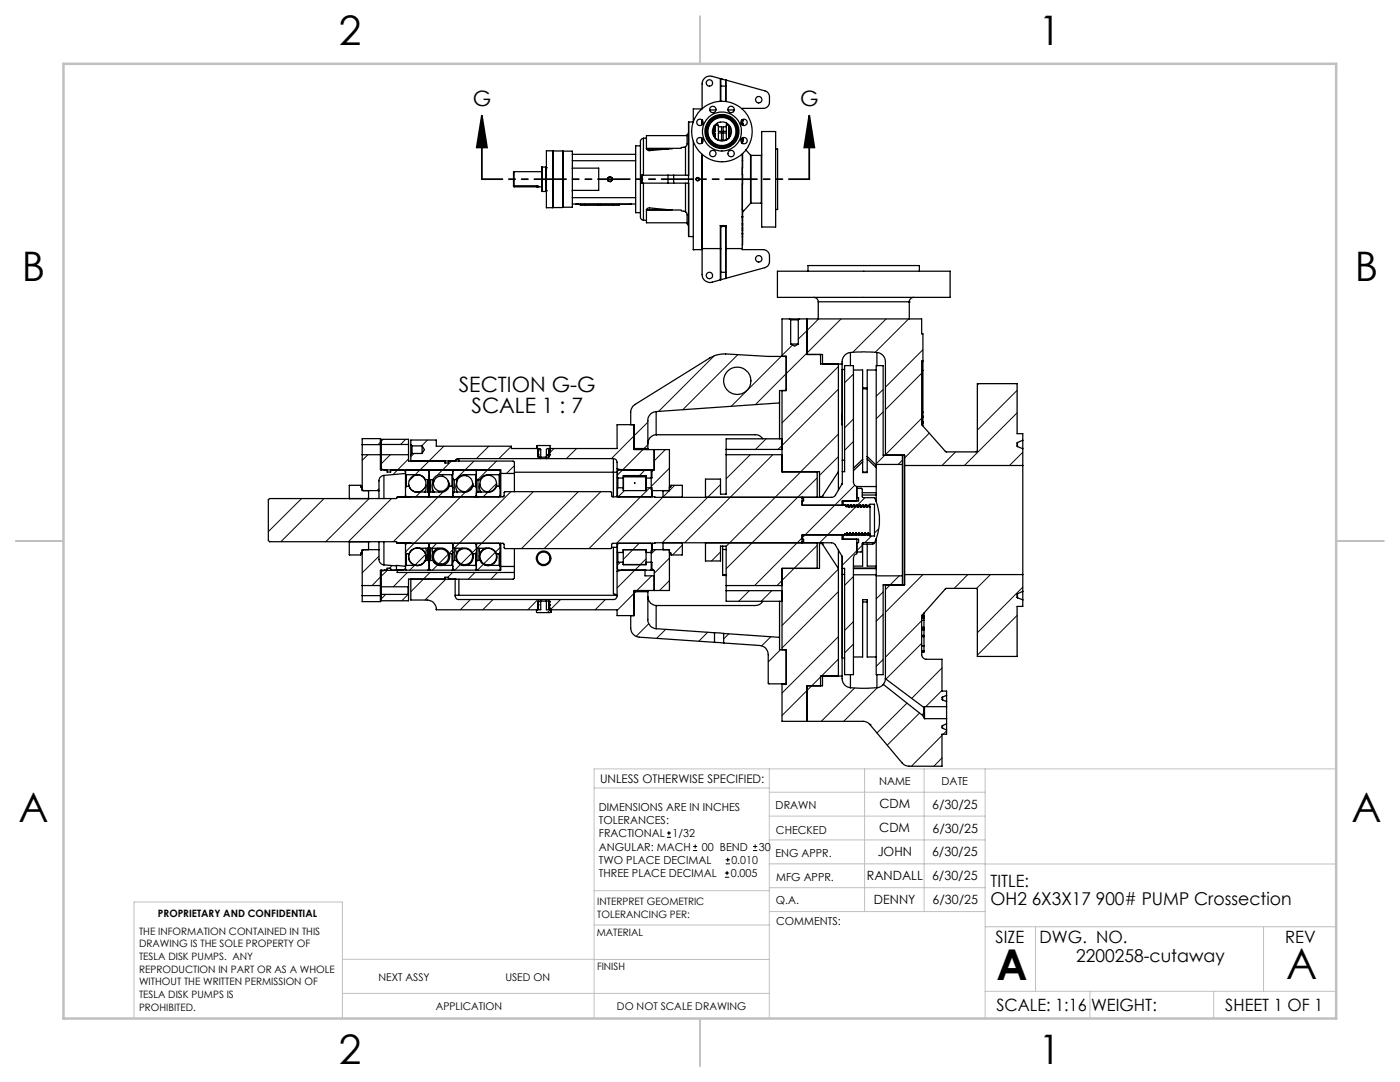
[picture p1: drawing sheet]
<svg xmlns="http://www.w3.org/2000/svg" width="279mm" height="216mm" viewBox="0 0 279 216" stroke-linecap="round" stroke-linejoin="round" font-family="sans-serif">
<g fill="none" stroke="#c0c0c0" stroke-width=".2">
<path d="M118.6 157.2h34.9M153.5 153.4v49.8M153.5 158.1h43.1M172.5 153.4v28.5M184.4 153.4v28.5M196.6 153.4v49.8M266.7 153.4h-148.1v49.8M118.6 177.7h35M153.5 172.4h113.2M153.5 167.6h43.1M153.5 162.8h43.1M153.5 177.1h43.1"/>
<path d="M68.3 198.2h85.2M68.3 191.4l85.2 .1M118.6 184.6h35M153.6 181.9h43M196.6 197.8h70.1M196.6 184.9h70.1M206.7 184.9v12.9M217.5 197.8v5.4M242.2 197.8v5.4M252.2 184.9v12.9M26.7 203.2v-23.2h41.6v23.2"/>
</g>
<path d="M139.7 3.2v9.5M3.1 107.9h9.6M266.7 107.9h9.5M139.7 203.2v9.6" fill="none" stroke="#c0c0c0" stroke-width=".25"/>
<path d="M12.7 12.7h254v190.5h-254z" fill="none" stroke="#c0c0c0" stroke-width=".5"/>
<path d="M96.2 23.1l1 6.3h-2.1zM96.2 23.1v12.7M161.5 23.1l1 6.3h-2zM161.5 23.1v12.7" fill="none" stroke="#000" stroke-width=".35"/>
<path d="M161.5 35.7h-65.3" fill="none" stroke="#000" stroke-width=".35" stroke-dasharray="6.3 1.3 1.3 1.3 1.3 1.3" stroke-dashoffset="2.3"/>
<path d="M161.5 23.1l1 6.3h-2zM96.2 23.1l1 6.3h-2.1z" fill="#000"/>
<g fill="none" stroke="#000" stroke-width=".25">
<path d="M143.9 15.8v1.4M143.9 15.8h-.1v4.4M143.9 17.2v3M143.9 17.2h.9M143.9 15.8h.2M144.1 15.8l.7 .2M144.1 15.8l-2-.6a1.56 1.56 0 0 0-2 1.6v4.9M144.8 16v1.2M144.8 16h.1M144.8 17.2v3M144.9 16l7.9 2.2a1.24 1.24 0 0 1 .8 1.1v1.2a1.28 1.28 0 0 1-1.3 1.1h-4.2v.2M144.9 16v4.2"/>
<path d="M102.5 37l.1 .3h4.6M102.5 37l.1 .1M102.6 34.3v2.8M102.6 34.3h-.1v2.7M102.6 34.3h5.5M102.6 37.1h4.6M107.2 37.1l.4 .1-.4 .1M107.2 37.1v.2M107.3 37.3h.8M108.2 33.3v4.9M108.2 33.3h.7M108.2 38.2h.7"/>
<path d="M108.9 33.3v4.9M108.9 33.4l.1 .1M108.9 38.1h.1M109 33.5v4.6M109 33.5h.1M109 38.1h.1M109 30.1h1.3v11.4h-1.3zM110.3 32.2v.1M110.3 39.3h.1M110.3 32.3v7M110.3 32.3h.1M110.4 30.1h1.9v11.3h-1.9z"/>
<path d="M112.3 31.6h.1M112.3 39.9h.1M114.2 30.8v-.6h-1.8v11.1h1.8v-.6M114.2 32.1v1.4M114.2 33.5v4.5M114.2 38v1.4M114.2 39.4v1.3M114.2 30.8v1.3M114.2 33.5h5.3v4.5h-5.3M114.2 39.4h12.7M114.2 32.1h12.7M114.2 30.8h12.7"/>
<path d="M121.3 35.8l.3 .4M121.3 35.8v.3l.3 .1M121.4 35.4l-.1 .4M121.4 35.4l-.2 .2 .1 .2M121.9 35.3l-.5 .1M121.9 35.3l.3 .4M121.9 35.3l-.3-.1-.2 .2M121.9 35.3l.2 .2 .1 .2M122 36.1l-.4 .1M122 36.1l-.2 .2-.2-.1M122.2 35.7l-.2 .4M122.2 35.7v.2l-.2 .2"/>
<path d="M127.8 29.1h-.9v13.3h.9M128.1 35v1.5M128.1 36.5h.1M128.1 35h.1M128.1 35h5.2M128.1 36.5h5.2M128.4 27.6a1.19 1.19 0 0 0-.6 1.5v13.2a1.46 1.46 0 0 0 .5 1.6h.1M128.4 27.6v7.4M128.4 36.5v7.4M129 27.6h-.6M129 29.6v.1M129 29.6h7"/>
<path d="M129 29.7h5.2M129 29.7l.5 .4 3.9-.4M133.3 35h1.1M133.3 36.5h1.1M133.3 35v1.5M134.4 36.5h3v10.7M134.4 35v1.5M136.8 29.3v5.7M136.8 36.5v5.8M136.8 29.3l-.8 .1M137.1 27.1h-8.1v2.5M137.4 26.4v.1a1.62 1.62 0 0 0-.3 1.5 1.18 1.18 0 0 1-.3 1.3"/>
<path d="M137.4 24.3v10.7h-3M137.4 24.3v22.9M137.4 24.3h1M138.4 28.2v21.6M139 35.7l.2-.2 .3 .2M140.1 21.7h-1.7v2.6M140.1 30.8v18.8zM140.1 27.6v.9zM140.1 24v.9zM141.6 21.9h1.3M142.5 25.2l.1 1.9M142.6 27.1l.2 .6 .4 .2"/>
<path d="M142.6 27.1h.1M142.6 25v2.2M142.6 26.1h.1v-1.1h.7v1.2h.6M142.6 26.6h.1v1M142.6 26.1v.5M142.6 26.6v.6M142.7 25.3h-.1v.8M143.2 24.6v.4M143.2 27.9h.1M143.4 25.3h.6v.9M144 26.2v.3M144 26.5h-.6v1.4"/>
<path d="M144 26.5v1.5M144.3 26.2h.7v-1.2h.4v2.6M144.3 26.5h.7v1.4M144.3 26.2v.3M144.3 26.5v1.5M145 27.9h.1M145 27.9l-.8 .1-1-.1M145 25.3h-.7v.9M145 24.6v.4M145.3 27.7l-.3 .2M145.3 21.9h1.2M145.6 25.1v2.1"/>
<path d="M145.6 25.2a4.2 4.2 0 0 1-.2 2.4M148.1 30.7v18.9M148.1 27.6v1M148.1 36.7h.1M148.1 34.8h.1M148.1 24.8h.1M148.1 33.5h.1M148.1 32h.1M148.1 24.9h.1M148.1 24.6h.1M148.1 24.3h.1M148.1 24.1h.1"/>
<path d="M148.2 33.5v1.3M148.2 36.7v5.2M148.2 23.9l-.1 1M148.2 34.8v1.9M148.2 27.5v1.1M148.2 30.7v1.3M148.2 24.9v.1M148.2 24.1h.1M148.2 23.8v1.1M148.2 32v1.5M148.2 24.7l.1 .3M148.2 27.6h.1"/>
<path d="M148.2 27.7h.1M148.2 28h.1M148.2 27.9h.1M148.3 27.7v.2M148.3 27.9v.1M148.3 27.4v.3M148.3 28l-.1 .2M148.9 29.9l.9 1.1M149.8 31h.1M149.8 31v9.6M149.9 31v9.5M149.9 31h2"/>
<path d="M151.9 31v9.5M152 30.9l-.1 .1M152 26.2h2.8v19.1h-2.8zM154.8 29.7h.4v12.1h-.4M114.2 40.7h12.7M115 40.7l.4 .1M115.4 40.7v.1M115.4 40.8h10.3M115.8 40.8v.2h3.5M116.7 40.8v.2M119.3 41h.5M119.3 40.8v.2"/>
<path d="M119.8 41h2.5M119.8 40.8v.2M122.3 40.8v.2M123.5 40.8v.2h-1.2M125.7 40.7v.1M126 40.7l-.3 .1M128.4 43.9l.6 .1M129 41.9v2.6h8.1M129 41.8h5.2M129 41.9h7M129 41.8v.1M129 41.8l.2-.2 .3-.1 3.8 .3"/>
<path d="M136 42.1l.8 .2M136.8 42.3a2.79 2.79 0 0 1 .3 2v.3l.3 .6M137.4 47.2h1M138.4 49.8h.1M138.4 49.8h1.7M140.1 49.6h.1M140.1 49.6v5.2a1.59 1.59 0 0 0 2 1.5l1.7-.5M140.1 49.6h3.7M143.8 45v4.6M143.8 45v.2M143.8 49.6l.1 .1M143.8 45h1.1"/>
<path d="M143.8 49.6v6.2M143.8 45.2l.1 9.1M143.8 45.2h1M143.9 54.3v1.5M143.9 55.8h-.1M143.9 54.3h.9M144.8 55.6l-.9 .2M144.8 54.3v1.3M144.8 45.2v9.1M144.9 45v4.6M144.9 45l-.1 .2M144.9 49.6l-.1 .1"/>
<path d="M144.9 55.5l-.1 .1M144.9 49.6h3.2M144.9 49.6v5.9M148.1 49.6v.2h4.2a1.26 1.26 0 0 1 1.3 1.3l-.1 1.4a1.25 1.25 0 0 1-.9 .9l-7.7 2.1M148.1 45.6h.1M148.1 45h.1M148.1 43.4l.1 1.3M148.1 43.2h.1M148.1 41.9h.1M148.1 44.6h.1M148.1 44.7h.1M148.1 43.9h.1"/>
<path d="M148.1 43.4h.1M148.1 45.4h.1M148.1 45.9h.1M148.1 46.5h.1M148.1 46.7h.1M148.1 47.2h.1M148.1 46.6h.1M148.2 45v.4M148.2 45.4v.2M148.2 44.7v.3M148.2 47.2l-.1 1.6M148.2 41.9l-.1 1.4"/>
<path d="M148.2 45.6v1.6M149.8 40.6l-1.6 1.7M149.9 40.5l-.1 .1M149.9 40.5h2M151.9 40.5l.1 .1M155.2 54.1h34.4v5.2h-34.4zM161.3 54.1v-1.1h22.2v1.1M162.4 59.3a.9 .9 0 0 1 .9 1M182.4 59.3a.9 .9 0 0 0-.9 1v3.3M156.1 71.1h.1M156.1 77.9v16.3h7v5M156.7 77.9h.1"/>
<path d="M156.8 71.1l.1 .1M156.9 77.7l-.2 .2M157.6 63.6h2M157.6 63.6h-1.5v7.5M157.6 63.6l.2 .2M157.8 63.8h1.5M157.8 68.7l.7 .4 .8-.4M157.8 68.7h1.5M157.8 63.8v4.9M159.3 63.8v4.9M159.6 63.6h24.3v3h.3v7.3M159.6 63.6l-.3 .2"/>
<path d="M161 63.6v7.1h3.1v1.9M163.3 60.3h18.1M163.3 60.3v3.3M163.8 70.7v1.9h4.3M167.3 72.6v21.5M168.1 72.6v12.2M168.6 73.7h-.5v18.1M169.7 70.3l2.7-.1 2.6 .1M169.7 70.3a1.9 1.9 0 0 0-1.6 2.3M169.7 70.3v2.7M170.3 73.8h1.9v20.5h.9v-20.5h1.8M172.2 77.6h.9"/>
<path d="M172.2 77.4h.9M175 70.3a1.81 1.81 0 0 1 1.7 1.8v18.7M175 70.3v2.7M181.4 60.3h.1M183.9 73.9h.3M184.2 72h-.3v12.7l4.8 5.4 6.2 .1 .2-.2v-13.4h7.9v9.9h1.1v1.3M184.2 73.9v8.3M69.7 99.5h.1M72.3 97.2h-.3v-.4h-2.3v2.7M72.3 88.7v2M72.3 90.7h3.6M72.3 88.7h3.6"/>
<path d="M72.3 90.7v7.2h3.3M72.3 88.7v-1.2h3.6v1.2M72.3 97.6l.2 .3M73.5 97.9l.1 1.6M73.6 99.5h.1M75.6 97.9v1.6M75.9 90.7l.1 3.1h23.9v.7M75.9 88.7v2M76.1 93.6v.2M76.1 88.7v2M76.1 90.7h5.4M76.1 88.7v-1h5.4v1"/>
<path d="M76.1 93.6l.7 .2M76.1 90.7v2.9M76.1 88.7h5.4M76.6 94.9a1.09 1.09 0 0 0-1 1.1v1.9M76.6 94.9v4.6M76.8 93.8h.1M77.3 93.8v.4h.7v-.4M79.3 99.2l-.2 .3h-25.3l-.2 .2v8.1l.2 .3h25.3l.2 .3M79.3 99.2h.1M79.4 99.2h.1M79.5 99.2h-.2M79.5 99.2h.1"/>
<path d="M79.5 99.2h.8M79.6 99.2h.1M79.7 99.2h.1M79.8 99.2h.1M79.9 99.2h-.1M79.9 99.2h.1M80 99.2h.1M80.2 99.2h-.1M80.2 99.2h.1M80.3 99.2h.1M80.3 99.2h.8M80.4 99.2h.1"/>
<path d="M80.5 93.8l.4 .2M80.5 99.2h.1M80.6 99.2h.1M80.7 99.2h.1M80.8 99.2h.1M80.9 99.2h.1M80.9 97.4l.3-.4h.4a1.77 1.77 0 0 0 2.1 1.2h1.6M80.9 98.8l.3 .3M80.9 98.8v.4M80.9 94.6l.2 .1M80.9 94.6v2.8M80.9 97.4v1.4"/>
<path d="M80.9 94.5l-4.3 .4M81 99.2h-.1M81 99.2h.1M81.1 99.2h.1M81.1 93.8l-.2 .1v.7M81.1 94.7v2.4M81.1 94.7h1.9M81.2 99.2h.1M81.2 99.1v.1M81.4 99.2h.1M81.5 99.2h.1M81.5 88.7v2"/>
<path d="M81.5 90.7v1.3h7.3v.4h.7v-.4h12.9l.3 .2v2.3M81.6 96.8v.2M81.6 99.2h.1M81.8 99.1l-.6 .1M82 88.7v2M82 88.7v-.9h5.1v1.2h15v.5h5.6l.2 .2v1.8M82 92h8.8M82 90.7v1.3M82 88.7l.2 .3M82.2 89v1.5M82.2 90.5l-.2 .2M82.2 90.5h2"/>
<path d="M82.2 89h2M83 94.7v.1M83 94.7a1.77 1.77 0 0 1 1.9 1M84.2 89v1.5M84.2 89l.5 .7-.5 .8M84.9 95.7v.1M84.9 98v.2M84.9 95.7h.4M85 96.8v1l-.2 .4M85.3 98.2l.4 .3M85.3 93.8l.4 .3M85.3 95.7v2.5"/>
<path d="M85.7 98.8l-.4 .3M85.7 98.8v.3zM85.7 95.4l-.4 .3M85.7 95.4v3.1M85.7 98.8l.2 .3M85.7 95.4l.2 .3M85.7 94.1v1.3M85.7 98.5v.3M85.9 98.2l-.2 .3M85.9 93.8l-.2 .3M85.9 95.7v2.5M85.9 95.7h.5"/>
<path d="M86.4 95.7v.6M86.4 97.8v.4M86.6 96a1.83 1.83 0 0 0 .1 2.2M88.3 94.7a1.85 1.85 0 0 0-1.9 1M88.3 94.7v.3M88.3 94.7h1.9M89.4 96l.3 1M90.2 93.8h.1v1.6M90.2 94.7v2.4M90.3 97.4l-.2-.4h-.5a1.7 1.7 0 0 1-2 1.2h-1.7M90.3 98.8l-.2 .3M90.3 98.8v.3"/>
<path d="M90.3 94.6l-.1 .1M90.3 98.8l.4 .3M90.3 95.4l.4 .3M90.3 95.4v2M90.3 97.4v1.4M90.7 98.2l-.4 .3M90.7 93.8l-.4 .3M90.7 95.7v2.5M90.7 95.7h.4M90.8 92h.1M90.9 92a.62 .62 0 0 1 .7-.5v.5M91.1 95.7v.4a2 2 0 0 0 .2 2.1"/>
<path d="M91.1 97.9v.3M93 94.7a1.77 1.77 0 0 0-1.9 1M93 94.7v.2M93 94.7h1.9M94.3 96.4l.2 .6M94.9 93.8l.2 .1v1.5M94.9 94.7v2.4M95.1 98.8l.3 .3M95.1 98.8v.3M95.1 95.4v.2l.3 .1M95.1 95.4v2M95.1 97.4l-.3-.4h-.4a1.75 1.75 0 0 1-2 1.2h-1.7"/>
<path d="M95.1 98.8l-.3 .3M95.1 94.6l-.2 .1M95.1 97.4v1.4M95.4 98.2l-.3 .3M95.4 93.8l-.3 .3M95.4 95.7v2.5M95.4 95.7h.4M95.8 96.6l-.1 .9 .3 .7M95.8 95.7v.3M95.8 97.9v.3M97.8 94.7a1.77 1.77 0 0 0-2 1M97.8 94.7v.2"/>
<path d="M97.8 94.7h1.8M99.1 96.6l.1 .4M99.6 93.8l.2 .1v.7M99.6 94.7v2.4M99.8 97.4l-.2-.4h-.5a1.77 1.77 0 0 1-2.1 1.2h-1.6M99.8 98.8l-.3 .3M99.8 98.8v.3M99.8 94.6l-.2 .1M99.8 94.6v2.8M99.8 97.4v1.4M99.9 94.5v4.6M99.9 94.5h2.8"/>
<path d="M102.7 94.5v3.6M102.7 94.2h19.7M107.2 89.5l.1 .1M107.2 88.9v.6M107.2 88.9h2.5v.6M107.3 90.1h.1M107.3 90.5h.1M107.3 90.7h.1M107.3 90.7l.1 .1M107.3 90.5l.1 .1-.1 .1M107.3 90.3h.1l-.1 .2M107.3 89.7h.1"/>
<path d="M107.3 89.6v.1M107.3 90.2v.1M107.3 91.1h.1M107.3 91.1l.2 .1M107.3 90.9h.1l-.1 .2M107.3 90.8v.1M107.4 90l-.1 .1M107.4 90h.1M107.4 89.8l-.1 .1 .1 .1M107.4 89.7v.1M107.4 89.7h.1M107.4 90.8h-.1"/>
<path d="M107.4 90.8h.1M107.4 90.2h-.1M107.4 90.1v.1M107.5 91.2h.1M107.9 91.5h-16.4l-.3 .1-.4 .4M107.9 91.5h1.1M109 91.5v-1.8l.3-.2h13.9v-4.8h3.3v5h7.1v8.2h-3.4M109 91.5h13.4M109.5 90.7h.1M109.5 90.7l.2 .1M109.5 90.9l.2 .1-.2 .2h-2M109.5 90.8v.1"/>
<path d="M109.6 90.1h.1M109.6 90.3l.1 .1-.2 .1 .2 .1-.2 .1M109.6 90.2v.1M109.7 90h.1M109.7 90.8h.1M109.7 90l-.1 .1M109.7 90.2h-.1M109.7 90.8h-.2M109.7 90.1v.1M109.7 89.5h.1M109.7 89.6l-.1 .1h.1M109.7 89.8l-.1 .1 .1 .1"/>
<path d="M109.7 89.5v.1M109.7 89.7v.1M122.4 91.5a.72 .72 0 0 1 .8 .8v1.2M122.4 91.5v2.7M122.4 94.2h.8M122.4 94.2v4.9M123.2 93.5v5.6M123.2 93.5l.8 .3M123.2 95.3l.1 .1M123.2 95.3v2.1M123.2 98.8l.3 .3M123.2 98.8v.3"/>
<path d="M123.2 97.4v1.4M123.3 97.3l-.1 .1M123.3 95.4v1.9M123.3 95.4h1.1M123.3 97.3h1.1M124 93.8h.1M124.4 95.4v1.9M124.4 97.3v.6h4.5M124.4 95.4v-.5h4.5v.5M124.4 95.1v.1M124.4 95.1v2.8M124.4 95.1h4.5"/>
<path d="M126.5 89.5h2.8M126.6 96.4h.1M126.7 96.4h.1M128.9 95.1v.1M128.9 95.1v2.8M128.9 95.4v1.9M128.9 97.3l1.2 .1v1.4M128.9 97.3v.6M129.3 89.5v.2M129.8 93.8l.3 .3v1.3h-1.2M130.1 98.8l-.3 .3M130.1 98.8v.3"/>
<path d="M130.2 97.9v1.2M130.6 93.7l-.6 .1v3.8l.2 .3M130.6 89.7v4.1h-7.1l-.3 .2v1.3M131 86.7h20l.6 .3 .6 .6M131 82.1v4.6M131 82.1a1.75 1.75 0 0 0-1.7 1.8v5.6M131 86.7a1.79 1.79 0 0 0-1.7 1.8M132.4 97.9l-.1 1.3M133.6 97.2h.3v-.4h2.3v2.4M144.9 89.7v1M144.9 90.7v7.9h-1.1v-3h-3v3.6M144.9 90.7h11.2"/>
<path d="M144.9 89.7h11.2M155.6 80.4v7.2M155.6 80.4v-2.5h1.3v-6.8h-3.6l-8.5-.5a5.7 5.7 0 0 0-3.2 .8l-14.9 9.3a2.01 2.01 0 0 0-.8 1.5v2.5M155.6 80.4l-24.6 1.7M156.1 94.1h7.4v5M156.1 87.6h-11.2v2.1M160.1 99.2v1.6h8.8v.2l.2-.2 .2 .4 .3-.4h.1l.2 .4 .3-.4h.1l.2 .4 .3-.4h.1l.2 .4 .3-.4h.1l.2 .4 .3-.4 .3 .4 .3-.4h.2l.1 .4 .5-.4 .2 .4M160.1 99.4h.3v.5h-.3M163.5 99.1v.1M163.5 99.1h.3M163.8 99.1v.1M164.2 98.9l-.4 .2"/>
<path d="M164.2 98.9v.3M167.3 94.1v3.7M167.3 94.1l-3.1 4.8M168.1 82.8v.9M168.1 94.1h.5v-21.1h1.7v23.2a.94 .94 0 0 0 .7 .9M168.1 94.1v2.4l-1.4 2.4-.6 .3-43.9-.1-.1-.1v-.7l-.2-.2h-21.1l-.2 .2v.7l-.1 .1h-19.3M168.1 91.8v2.3M168.1 82.7v1M168.1 91.8h.5M171 97.4l1 .1 .2 1.8h2.4a11 11 0 0 1 0 9M171 97.1v2.9h-2.9v.8M171 99.3h.3v.6h-3v.9"/>
<path d="M171 97.1h3.9M172.1 98.8h2.8M172.1 98.3h2.8M172.2 94.2h.9M172.2 91.7l-1.9 1.7M172.2 92.1l-1.9 1.8M173.1 91.1l1.8 1.8M173.1 91.6l1.8 1.7M174.9 98.3v1.8M174.9 92.7v5.6M174.9 92.7v-19.7h1.3v17.8h3.9v1.9M174.9 92.7h5.2"/>
<path d="M176.7 90.8h3.7M180.1 92.7v22.2M180.4 90.8v25.9M180.4 90.8l.2 .1v2M180.6 92.9v21.8M180.6 92.9h23.5M183.9 82.2h.3M183.9 83h.3M183.9 83.3h.3M183.9 84.2h.3M184.2 84.5v.5M184.2 82.2v2.2h-.3"/>
<path d="M203.1 88.3v.8M203.1 89.1l1 .4M204.1 92.9v21.8M204.1 87.8v1.7M204.1 89.5v3.4M204.1 87.8l-1 .5M69.7 108.1v2.6h2.3v-.3l.3-.1M69.7 108.1h.1M72.3 116.8v2.1M72.3 116.8h3.6M72.3 118.9v1.2h3.6v-1.2M72.3 118.9h3.6"/>
<path d="M72.5 109.7l-.2 .2M73.6 108.1l-.1 1.6M73.6 108.1h.1M75.6 109.7v1.9a1.09 1.09 0 0 0 1 1.1M75.6 108.1v1.6M75.6 109.7h-3.3v7.1M75.9 116.8v2.1M76.1 113.8v.2M76.1 117.1v1.5M76.1 118.6v1.3h5.4v-1.2M76.1 114v3.1M76.1 117.1h5.4"/>
<path d="M76.1 118.6h5.4M76.6 108.1v4.6M76.6 112.7l2.5 .2M76.8 113.8l-.7 .2M76.8 113.8h.1M76.8 113.8h2.5M79.1 112.9v.9h-1.1v-.4h-.7v.4h-1.4v3M79.1 112.9v-.1l1.8 .2M79.3 113.8v.4h23.4M79.3 108.4h.1M79.4 108.4h.2M79.4 108.4h.1"/>
<path d="M79.6 108.4h.1M79.7 108.4h.1M79.8 108.4h.2M79.8 108.4h.1M80 108.4h.1M80.1 108.4h.1M80.2 108.4h.2M80.2 108.4h.1M80.4 108.4h.1M80.5 108.4h.1M80.6 108.4h.2M80.6 108.4h.1"/>
<path d="M80.8 108.4h.1M80.9 108.4h.2M80.9 108.4h.1M80.9 110.2l.2 .3h.5M80.9 108.4v.3M80.9 113l.1 .8h4.5l.2-.3M80.9 110.2v2.8M80.9 108.7v1.5M80.9 113.5l-.4 .2h-1.4M81 113.7l-1.7 .1M81.1 108.4h.1M81.1 112.8l-.2 .2"/>
<path d="M81.1 110.5v2.3M81.1 112.8h1.9M81.2 108.4h.1M81.2 108.4h19.2l.2 .2v.7l.2 .2h21.1l.2-.2v-.8l.2-.1 43.6-.1 .8 .4 1.4 2.4M81.2 108.4l-.3 .3M81.3 108.4h.1M81.4 108.4h.1M81.4 108.4h-.1M81.5 117.1v1.5M81.5 108.4h.1M81.5 118.6v.1M81.5 117v1.7"/>
<path d="M81.5 117v.1M81.6 108.4h.1M81.8 108.4h.1M82 115.6h.1M82 115.6v4.1h3.3a1.85 1.85 0 0 1 1.8 2h20.8v-2.1M83 112.8h.1M83.7 109.4a1.75 1.75 0 0 1 1.3 2.2 1.75 1.75 0 0 1-2.3 1.2 1.75 1.75 0 0 1-1.1-2.3M84.9 111.8h.1M84.9 111.8a1.66 1.66 0 0 1-1.9 1M84.9 111.8h.4M84.9 109.4l.2 .5-.2 .6M85.3 109.4h-1.6a1.79 1.79 0 0 0-2.1 1.1"/>
<path d="M85.3 108.4l.4 .3M85.3 111.8l.4 .3M85.3 109.4v2.4M85.5 113.7h.3M85.7 109.1l-.4 .3M85.7 108.4v.3M85.7 109.1v3M85.7 109.1l.2 .3M85.7 108.7v.4M85.7 112.1v1.4M85.9 109.4h1.7a1.72 1.72 0 0 1 2 1.1M85.9 108.4l-.2 .3"/>
<path d="M85.9 111.8l-.2 .3M85.9 109.4v2.4M85.9 111.8h.5M86.3 109.4l.1 .9M86.4 111.8h.1M86.4 111.8a1.73 1.73 0 0 0 1.9 1M87.4 109.4a1.76 1.76 0 0 0-1 2.2 1.76 1.76 0 0 0 2.2 1.1 1.76 1.76 0 0 0 1.1-2.2M88.3 112.8h.1M88.3 112.8h1.9M88.8 115.6v-.4h.7v.4M90.1 108.4l.2 .3M90.2 112.8l.1 .2"/>
<path d="M90.2 110.5v2.3M90.3 113.7h.2M90.3 110.2l-.1 .3h-.6M90.3 108.4v.3M90.3 112.1v1.7h-4.5l-.1-.3M90.3 109.1l.4 .3M90.3 110.2v1.9M90.3 108.7v1.5M90.7 109.4h1.7a1.78 1.78 0 0 1 2 1.1M90.7 108.4l-.4 .3M90.7 111.8l-.4 .3M90.7 109.4v2.4"/>
<path d="M90.7 111.8h.4M90.8 115.6h.1M90.8 115.6v3.3a.72 .72 0 0 0 .8 .7h16.3M90.8 118.8h32.4M91 109.4l.1 1M91.1 111.8h.1M91.1 111.8a1.66 1.66 0 0 0 1.9 1M91.6 115.6v3.2M92.2 109.4a1.75 1.75 0 0 0-1.2 2.2 1.75 1.75 0 0 0 2.3 1.1 1.75 1.75 0 0 0 1.1-2.2M93 112.8h.1M93 112.8h1.9M94.8 108.4l.3 .3"/>
<path d="M94.9 112.8l.2 .2M94.9 110.5v2.3M95 113.7h.2M95.1 109.1l.3 .3M95.1 108.4v.3M95.1 110.2v1.9M95.1 110.2l-.2 .3h-.5M95.1 112.1l-.1 1.7h-4.4l-.3-.3M95.1 108.7v1.5M95.4 109.4h1.6a1.79 1.79 0 0 1 2.1 1.1M95.4 108.4l-.3 .3M95.4 111.8l-.3 .3"/>
<path d="M95.4 109.4v2.4M95.4 111.8h.4M95.7 109.4l.1 1.1M95.8 111.8h.1M95.8 111.8a1.66 1.66 0 0 0 2 1M97 109.4a1.75 1.75 0 0 0-1.2 2.2 1.75 1.75 0 0 0 2.2 1.1 1.75 1.75 0 0 0 1.1-2.2M97.8 112.8h.1M97.8 112.8h1.8M99.5 108.4l.3 .3M99.6 112.8l.2 .2M99.6 110.5v2.3M99.8 110.2l-.2 .3h-.5"/>
<path d="M99.8 108.4v.3M99.8 113l-.1 .8h-4.5l-.1-.3M99.8 110.2v2.8M99.8 108.7v1.5M99.9 108.4v4.6M99.9 113v.7h-.2M99.9 113h2.8M102.7 109.5v3.5M102.7 113v1.2M102.7 114.2v1.2l-.3 .2h-20.9v1.4M107.9 119.6h1.1M109.5 120l-2-.1-.1 .2"/>
<path d="M109.5 120h.1M109.5 120l.1 .1M122.1 109.2h1.1M122.4 109.2v9.3l.6 .3M123.2 114v4.9a.72 .72 0 0 1-.8 .7h-13.4M123.2 108.4v5.6M123.2 110.2v2M123.2 110.2h.1M123.2 108.4v.3M123.2 108.7v1.5M123.3 112.2h-.1M123.3 110.2v2"/>
<path d="M123.3 112.2h1.1M123.3 110.2h1.1M123.5 108.4l-.3 .3M124 113.8h.1M124 113.8l-.8 .2M124.4 112.6h.1M124.4 109.7h.1M126.5 118.1h2.8M128.7 113.8h.1M128.7 113.8v1.1h1.9M128.9 109.7h.1M128.9 112.6h.1"/>
<path d="M128.9 112.2h1.2v1.3l-.1 .2-6.6 .1-.2-.3v-1.3M128.9 109.7h-4.5v3h4.5M128.9 109.7v3M129.3 118.1v5.5a1.85 1.85 0 0 0 1.7 1.8M129.3 119a1.8 1.8 0 0 0 1.7 1.8M129.3 117.8v.3M129.8 108.4l.3 .3M129.9 113.8h.5M130.1 108.7v1.5h-1.2M130.1 108.4v.3M130.2 109.7l-.2 .2v3.8l.6 .2v3.9M130.2 108.4v1.3"/>
<path d="M130.2 109.7h3.4v8.1h-7.1v5h-3.3v-1.1h-14.2v-2.1M132.3 108.3l.1 1.4M133.6 110.3h.2M133.8 110.3h.1M136.2 108.3l-.1 2.4h-2.2v-.3M140.8 108.3v3.6h3v-2.9h1.1v7.8M144.2 114.7v.1h.7M144.2 114.7h.7M144.2 109.6h.7M144.2 109v5.7M144.9 116.8v1.1M144.9 117.9v2.1h11.2"/>
<path d="M144.9 116.8h11.2M144.9 117.9h11.2M152.2 120v.1a1.72 1.72 0 0 1-1.5 .7h-19.7M155.6 120v7.2M160.1 100.7l.1 .1M160.1 107.6h.3v.5h-.3M160.2 106.7l-.1 .1M163.1 108.3v5.1M163.5 108.3v.1M163.5 108.4v5h-7.4v16.2M163.5 108.4h.3M163.8 108.4l.4 .3"/>
<path d="M163.8 108.3v.1M164.2 108.3v.4M164.2 108.7l3.1 4.8M167.3 109.7v3.8M167.3 113.5v21.4M168.1 111.1v23.8M168.1 100.8h.1M168.1 106.7h.1M168.1 106.7v.9h3.2v.7h-.3M168.1 111.1v2.3M168.1 113.4v1.2M168.1 114.6v16.7h.5"/>
<path d="M168.1 114.6h.5M168.3 106.7h.1M168.3 100.8h.1M168.3 106.7v.9M168.3 106.7v.1M168.4 106.7l-.1 .1M168.6 106.7l.1-.2 .2 .3M168.7 100.8l.2 .3h.2l.2-.3M168.7 100.8h-.1M168.7 100.8h.1M168.9 106.6l-8.8 .1v1.6M168.9 106.8l.3-.3 .3 .3"/>
<path d="M169 106.4l-.1 .4M169 106.4l-.1 .2M169 106.4l.3 .3 .3-.3M169.1 106.4l-.1 .3M169.2 100.9v.1M169.3 100.8l.2 .3 .4-.3M169.3 100.8v.3M169.5 106.8l.3-.3 .3 .3M169.6 106.4l-.1 .4M169.6 106.4l-.1 .2M169.6 106.4l.3 .3 .3-.3M169.7 106.4l-.1 .3"/>
<path d="M169.8 100.9v.1M169.9 100.8l.2 .3 .4-.3M169.9 100.8v.3M170.1 106.8l.3-.3h.2l.1 .3M170.2 106.4l-.1 .4M170.2 106.4l-.1 .2M170.2 106.4l.3 .3h.1l.2-.3M170.3 106.4v.3M170.3 113.3h4.6M170.3 114.7h4.6M170.3 113.5h4.6M170.4 100.9v.1"/>
<path d="M170.5 100.8l.2 .3 .4-.3M170.5 100.8v.3M170.7 106.8l.3-.3h.2l.1 .3M170.8 106.4l-.1 .4M170.8 106.4l-.1 .2M170.8 106.4h.1M170.9 106.4v.3M170.9 106.4l.2 .3 .3-.3M171 107.6v2.9a.86 .86 0 0 0-.7 .9v23.2h-1.7v-21.2h-.5M171 100.9v.1M171.1 100.8l.2 .3 .4-.3M171.1 100.8v.3"/>
<path d="M171.3 106.8l.3-.3 .3 .3M171.4 106.4l-.1 .4M171.4 106.4l-.1 .2M171.4 106.4h.1M171.5 106.4l-.1 .3M171.5 106.4l.2 .3 .3-.3M171.6 100.9v.1M171.7 100.8l.2 .3 .4-.3M171.7 100.8v.3M171.9 106.8l.3-.3 .3 .3M172 106.4l-.1 .4M172 106.4l-.1 .2"/>
<path d="M172 106.4h.1M172.1 106.4l-.1 .3M172.1 106.4l.3 .3M172.2 108.6v4.4h-1.9M172.2 100.9v.1M172.3 108.3l-.2 .1-.1 1.6-1 .1M172.3 108.6l-.2 .1M172.3 108.3h2.3M172.3 108.3v.3M172.3 100.8l.2 .3h.2l.2-.3M172.3 100.8v.3M172.4 106.7h.1"/>
<path d="M172.5 106.8l.3-.3 .4 .3M172.6 106.4l-.1 .4M172.6 106.4l-.1 .2M172.6 106.4h.1M172.6 106.4l-.2 .3M172.7 106.4l-.1 .3M172.7 106.4l.2 .3 .3-.3M172.9 100.8h.1M172.9 100.8l-.1 .2M172.9 100.8l.2 .3h.5M172.9 100.8v.3M173.1 108.6v4.4h1.8"/>
<path d="M173.2 106.8h.1M173.2 106.4v.4M173.2 106.4l-.1 .2M173.3 106.4l-.1 .4M173.6 101.2h.1M173.6 101.1v-.5h.9v6.4h-.9v-.5h-.2l-.2 .3M173.6 101.1v.1M173.6 101.2v5.5l-.4-.3M174.6 108.3l-.5 .3h-1.8M174.8 107.7h.1M174.9 113.5v1.4M174.9 107.5v6"/>
<path d="M174.9 114.9v19.7h1.3v-17.9h3.9v-1.8M174.9 114.9h5.2M176.7 116.7h3.7M176.7 116.7v18.7M180.6 114.7v2h-.2M180.6 114.7h23.5M203.1 118.5v.8M203.1 119.3l1 .4M204.1 119.7v1.3h-1.1v10h-7.9v-13.4l-.2-.2h-6.1l-4.8 5.4-.1 7.8a.97 .97 0 0 0 1 1h3.1v6.3h.9v.8M204.1 118v1.7M204.1 114.7v3.3M204.1 118l-1 .5"/>
<path d="M107.3 121.4v.2M107.3 121.4h.1M107.3 121.2l.1 .1-.1 .1M107.3 121l.1 .1M107.3 120.8l.1 .1-.1 .1M107.3 120.8h.1M107.3 120.6l.1 .1M107.3 121.6h.1M107.3 120.6h.1M107.3 121h.1M107.3 121.2h.1M107.3 121.6l-.2 .2v.4h.1h2.7"/>
<path d="M107.3 120.4l.1 .1M107.3 120.4h.1M107.4 121.1l-.1 .1M107.4 120.7l-.1 .1M107.4 120.7h.1M107.4 120.5l-.1 .1M107.4 120.1l-.1 .3M107.4 120.1h.1M107.4 120.5h.1M107.4 121.1h.1M109.5 120.4h.1M109.5 120.4l.2 .1"/>
<path d="M109.5 120.6h.1M109.5 120.6l.2 .1M109.5 120.8h.1M109.5 120.8l.2 .1-.1 .1M109.6 121h.1M109.6 121l.1 .1M109.6 121.2h.1M109.6 121.2l.1 .1-.1 .1M109.6 121.4h.1M109.6 121.4l.1 .1M109.6 120.1h.1M109.6 120.1l-.1 .1 .2 .1-.2 .1"/>
<path d="M109.7 120.5l-.2 .1M109.7 120.7h.1M109.7 120.7l-.2 .1M109.7 121.1l-.1 .1M109.7 120.5h.1M109.7 121.1h.1M109.7 121.5h.1M109.7 121.5v.2M109.7 121.7l.2 .1M109.9 121.8v.4M125.9 122.8v2.5a1.84 1.84 0 0 0 1.7 1.8l15 1.1M131 120.8v4.6"/>
<path d="M131 125.4l11.6 .9M142.6 128.2l1.8 .1M142.6 126.3l1.8 .1M142.6 126.3v1.9M144.4 128.3l7.2 .5a1.81 1.81 0 0 1 1.7 1.8v5.7l.1 .2h3.4l.1-.2M144.4 126.4v1.9M144.4 126.4l11.2 .8M155.6 127.2v2.4h1.3v6.9h-.8M156.1 136.5v7.4h16.1a1.82 1.82 0 0 1 1.4 .7M156.1 136.5h.1M156.7 129.6h.1M156.7 129.6l.2 .3"/>
<path d="M164.1 134.9v1.9h-3.1v7.1M168.1 134.9a1.94 1.94 0 0 0 1.6 2.3M168.1 134.9h-4.3v1.9M169.7 137.2l2 .1 3.3-.1M169.7 134.6v2.6M170.3 131.1h1.9v-11.4h.9v11.4h1.8M172.2 120.1h.9M175 134.6v2.6M176.3 136.6l7.8 6.1M176.3 136.6l-.6 .4-.7 .2M176.7 135.4l-.1 .7-.3 .5M176.7 135.4h.1"/>
<path d="M176.7 135.4l7.7 5.8M183.9 123.3h.5v.5M183.9 126.9h.5M183.9 127h.5M183.9 128.9h.5M183.9 129.9h.5M183.9 126.8h.5M183.9 125.4h.5M183.9 125.7h.5M183.9 123.8h.5M183.9 122.9h.5M184 122.8h.4"/>
<path d="M184.4 128.9v1M184.4 129.9v.2h-.5M184.4 123.8v1.4h-.5M184.4 122.3v1h-.5M184.4 125.2v3.7M188.1 139.1v.6M188.1 139.7l.8 .3M188.9 138.7v1.3M188.9 138.7l-.8 .4M188.9 140v1M173.6 144.6h.1M173.6 144.6l6.4 7.6a1.84 1.84 0 0 0 1.4 .7h6.6v-6.4h.9v-.8"/>
<path d="M184.1 142.7l.4 .7M184.4 141.2l-.1 1.3-.2 .2M184.5 141v2.4M184.5 141l-.1 .2M184.5 141h4.4M184.5 143.4h4.4M188.1 144.8v.5M188.1 145.3l.8 .4M188.9 144.4v1.3M188.9 141v2.4M188.9 144.4l-.8 .4M188.9 143.4v1"/>
<circle cx="141.6" cy="16.6" r=".62"/>
<circle cx="151.4" cy="19.9" r=".63"/>
<circle cx="139.2" cy="35.7" r=".35"/>
<circle cx="139.2" cy="35.7" r=".27"/>
<circle cx="139.7" cy="28.1" r=".63"/>
<circle cx="139.7" cy="24.4" r=".64"/>
<circle cx="142.3" cy="30.7" r=".63"/>
<circle cx="142.3" cy="21.8" r=".65"/>
<circle cx="144.1" cy="26.2" r="3.4"/>
<circle cx="144.1" cy="26.3" r="2.99"/>
<circle cx="144.1" cy="26.3" r="6"/>
<circle cx="144.1" cy="26.2" r="1.89"/>
<circle cx="144.1" cy="26.3" r="3.2"/>
<circle cx="144.1" cy="26.2" r="2.96"/>
<circle cx="144.1" cy="26.2" r="3.9"/>
<circle cx="144.1" cy="26.2" r="2.79"/>
<circle cx="145.9" cy="21.9" r=".64"/>
<circle cx="145.9" cy="30.6" r=".64"/>
<circle cx="148.5" cy="24.4" r=".64"/>
<circle cx="148.5" cy="28.1" r=".63"/>
<circle cx="141.6" cy="55" r=".62"/>
<circle cx="151.4" cy="51.7" r=".63"/>
<circle cx="147.1" cy="76" r="2.72"/>
<circle cx="83.3" cy="96.5" r="1.71"/>
<circle cx="88" cy="96.5" r="1.52"/>
<circle cx="92.7" cy="96.5" r="1.6"/>
<circle cx="97.4" cy="96.5" r="1.67"/>
<circle cx="83.3" cy="111.1" r="1.73"/>
<circle cx="88" cy="111" r="1.51"/>
<circle cx="92.7" cy="111.1" r="1.6"/>
<circle cx="97.4" cy="111.1" r="1.67"/>
<circle cx="108.5" cy="111.4" r="1.44"/>
<circle cx="108.5" cy="111.4" r="1.25"/>
</g>
<g fill="none" stroke="#000" stroke-width=".2">
<path d="M142.5 71l-11.1 11.1M147.2 70.8l-10.9 10.9M155.9 71.1l-10 10M158.2 68.9l-2.1 2M163.4 63.6l-4.1 4.1M167.3 73.1l-11.2 11.3M167.3 77.6l-12 12.1M167.9 63.6l-17.2 17.2M168.1 72.4l-.3 .2M170.3 74.6l-1.7 1.8M176.2 77.7l-1.3 1.4M176.8 63.6l-6.6 6.7"/>
<path d="M181.3 63.6l-6.6 6.7M183.9 74.5l-7.2 7.2M184.2 69.8l-7.5 7.5M195.3 76.6l-.2 .3M203 77.9l-7.9 7.9M60.2 99.5l-6.6 6.6M64.7 99.5l-8.6 8.6M73.4 90.7l-1.1 1.2M73.7 99.5l-8.7 8.6M75.6 97.5l-.4 .4M75.9 88.2l-.5 .5M76.4 87.7l-.3 .4"/>
<path d="M77.9 90.7l-1.8 1.8M78.1 99.5l-8.6 8.6M81 87.7l-1.1 1M81.5 91.6l-3.1 3.1M82.6 90.5l-.6 .6M82.8 94.8l-1.2 1.2M83.9 98.2l-.9 .9M84.8 97.3l-.7 .7M85.3 87.8l-1.1 1.2M85.6 92l-2.7 2.7M86.4 95.7h.1M88.3 93.8l-1.1 1.1"/>
<path d="M88.4 98.2l-9.9 9.9M88.6 89l-3 3M89.3 97.3l-.5 .5M90.1 92l-1.8 1.8M92.9 98.2l-12 11.9M94.3 96.8l-1.3 1.3M94.6 92l-3.7 3.7M97.4 98.2l-1 .9M97.5 89l-2.4 2.5M99.1 92l-3.7 3.7M99.1 96.5l-1.7 1.6M102 98.1l-11.3 11.3"/>
<path d="M102.1 89l-2.5 2.5M102.7 92.9l-1.6 1.6M106.4 98.1l-11.2 11.2M109.7 90.4h.1M110.6 89.5l-1.8 1.7M115.1 89.5l-2.1 2M115.4 98.1l-11.3 11.4M119.9 98.1l-11.3 11.4M124.6 97.9l-1.2 1.2M128.3 89.7l-5.1 5.1M128.7 93.8l-1.1 1.1M129.3 84.2l-7.3 7.3"/>
<path d="M129.3 88.8l-.8 .7M129.7 97.3l-12.2 12.2M132.3 99.2l-9.3 9.2M132.8 89.7l-2.2 2.3M133.6 93.4l-3.6 3.6M134.7 96.8l-2.4 2.4M143.8 96.7l-11.6 11.6M149.7 90.7l-4.8 4.8M152.9 87.6l-2.1 2.1M154.2 90.7l-17.6 17.6M159.8 94.2l-14.9 14.8M163.1 95.4l-18.2 18.1"/>
<path d="M167.3 86.6l-7.5 7.5M167.3 91.1l-3.8 3.8M170.3 83.6l-1.7 1.8M170.3 88.1l-1.7 1.8M170.6 96.8l-20 20M172.6 99.3l-1.5 1.5M176.2 82.2l-1.3 1.4M176.6 90.8l-1.7 1.7M180.1 91.8l-.9 .9M183.9 83.5l-7.2 7.2M185.5 86.4l-4.9 5M190.7 90.2l-2.7 2.7"/>
<path d="M203 82.4l-10.5 10.5M204.1 90.2l-2.6 2.7M75.6 111l-3.3 3.3M75.9 115.1l-1.6 1.7M77 118.6l-.9 .9M77.3 113.8l-1.2 1.2M78.2 112.9l-.5 .5M81.3 114.2l-2.8 2.9M81.5 118.6l-1.3 1.3M82.7 112.8l-.9 1M84.9 110.6l-2.1 2.1M85.8 114.2l-3.8 3.9"/>
<path d="M87.1 108.4l-.9 1M87.3 112.7l-1 1.1M89 115.6l-4.2 4.1M89.4 110.6l-1.8 1.9M90.3 114.2l-.9 1M90.3 109.7l-.7 .7M91.9 112.6l-1.1 1.2M93.9 119.6l-2 2.1M94.2 110.4l-2.2 2.1M94.8 114.2l-1.3 1.4M95.1 109.5l-.8 .8M96.5 112.6l-1.2 1.2"/>
<path d="M98.4 119.6l-2.1 2.1M98.8 110.2l-2.2 2.3M99.3 114.2l-1.3 1.4M99.8 109.3l-.9 .8M107.4 119.6l-2.1 2.1M111.9 119.6l-2.1 2.1M120.8 119.6l-2 2.1M123.8 112.2l-.6 .5M126.9 118.1l-3.7 3.7M127.6 108.4l-3.2 3.2M128.9 111.5l-5.7 5.8M130.1 114.9l-3 2.9"/>
<path d="M130.8 109.7l-.8 .8M133.6 111.4l-3 3M133.6 115.9l-2 1.9M136.2 108.8l-2 1.9M143.8 110.1l-1.8 1.8M149.5 117.9l-2.1 2.1M154 117.9l-2.1 2.1M163.1 108.8l-8 8M167.3 113.6l-11.2 11.2M167.3 118l-11.2 11.3M170.3 115l-1.7 1.8M170.9 101l-.1 .1"/>
<path d="M171 100.9l-7.4 7.4M172.1 108.8l-4 4M173.9 107l-1.3 1.3M175.4 105.5l-.9 .9M176.2 118.1l-1.3 1.4M179.5 114.9l-2.8 2.8M184.2 114.7l-7.5 7.5M193.1 114.7l-2.7 2.7M197.7 114.7l-2.8 2.7M204.1 117.2l-9 9.1M109.8 121.7l-.6 .5M129.5 124.5l-2.5 2.5"/>
<path d="M132.9 125.6l-1.8 1.8M141.3 126.2l-1.8 1.8M145.5 126.5l-1.1 1M153.8 127l-1.8 1.9M155.8 129.6l-2.5 2.5M167.3 127l-11.2 11.3M167.3 131.5l-11.2 11.3M170.3 124l-1.7 1.8M170.3 128.5l-1.7 1.8M170.5 137.3l-6.6 6.6M175.1 137.2l-6.7 6.7M176.2 122.6l-1.3 1.4"/>
<path d="M176.2 131.6l-1.3 1.4M183.9 123.9l-7.2 7.2M183.9 128.4l-7.1 7.1M188 133.3l-6 6M188 137.8l-3.3 3.2M203 122.8l-7.9 7.9M181 140.3l-6 6M183.5 142.3l-6.4 6.4M188 146.8l-6.1 6.1M188 151.2l-1.6 1.7M188.9 145.8l-.7 .7M133.1 167.1h.8"/>
<path d="M133.1 166.2h.8M133.5 165.8v.9M138.3 169.7h.8M138.3 168.9h.8M138.7 168.5v.8M144.7 175h.8M144.7 174.2h.8M144.8 172.4h.9M144.8 171.6h.9M145.1 173.8v.8M145.2 171.1v.9M150.3 169.7h.8"/>
<path d="M150.3 168.9h.8M150.7 168.5v.8"/>
</g>
<g font-size="8.5">
<text x="198.9" y="195.5">A</text>
<text x="256.7" y="195.4">A</text>
</g>
<g font-size="8.1">
<text x="67.6" y="8.9">2</text>
<text x="207.3" y="8.9">1</text>
<text x="4.4" y="56.2">B</text>
<text x="270.4" y="56.2">B</text>
<text x="3.7" y="164.1">A</text>
<text x="269.7" y="164.1">A</text>
<text x="67.6" y="212.4">2</text>
<text x="207.3" y="212.4">1</text>
</g>
<g font-size="4.2">
<text x="94.3" y="21.2">G</text>
<text x="159.7" y="21.2">G</text>
<text x="91.6" y="78.2">SECTION G-G</text>
<text x="94.1" y="82.4">SCALE 1 : 7</text>
</g>
<g font-size="3.5">
<text x="197.7" y="180.5">OH2 6X3X17 900# PUMP Crossection</text>
<text x="214.8" y="191.9">2200258-cutaway</text>
</g>
<g font-size="3.4">
<text x="197.7" y="177">TITLE:</text>
<text x="198.7" y="188.1">SIZE</text>
<text x="207.5" y="188.1">DWG. NO.</text>
<text x="256.5" y="188.2">REV</text>
<text x="198.8" y="201.7">SCALE: 1:16</text>
<text x="217.7" y="201.8">WEIGHT:</text>
<text x="244.5" y="201.7">SHEET 1 OF 1</text>
</g>
<g font-size="2.5">
<text x="175.5" y="161.3">CDM</text>
<text x="186" y="161.4">6/30/25</text>
<text x="175.5" y="166.1">CDM</text>
<text x="186.1" y="166.2">6/30/25</text>
<text x="175.2" y="170.8">JOHN</text>
<text x="186" y="170.8">6/30/25</text>
<text x="173" y="175.6">RANDALL</text>
<text x="186" y="175.6">6/30/25</text>
<text x="174.4" y="180.4">DENNY</text>
<text x="186.1" y="180.3">6/30/25</text>
</g>
<text font-size="2.4" x="119.8" y="156.2">UNLESS OTHERWISE SPECIFIED:</text>
<g font-size="2.2">
<text x="119.5" y="161.8">DIMENSIONS ARE IN INCHES</text>
<text x="154.8" y="161.4">DRAWN</text>
<text x="175.4" y="156.6">NAME</text>
<text x="187.9" y="156.7">DATE</text>
<text x="119.5" y="164.4">TOLERANCES:</text>
<text x="119.5" y="167.1">FRACTIONAL</text>
<text x="134.2" y="167.1">1/32</text>
<text x="154.9" y="166.3">CHECKED</text>
<text x="119.5" y="172.4">TWO PLACE DECIMAL</text>
<text x="119.5" y="169.7">ANGULAR: MACH</text>
<text x="140.1" y="169.7">00 BEND</text>
<text x="146" y="172.4">0.010</text>
<text x="151.4" y="169.7">30</text>
<text x="154.8" y="171">ENG APPR.</text>
<text x="119.5" y="175">THREE PLACE DECIMAL</text>
<text x="145.8" y="175">0.005</text>
<text x="154.9" y="175.7">MFG APPR.</text>
<text x="154.9" y="180.4">Q.A.</text>
<text x="154.9" y="184.6">COMMENTS:</text>
</g>
<g font-size="2.1">
<text x="75.5" y="195.7">NEXT ASSY</text>
<text x="100.9" y="195.7">USED ON</text>
<text x="86.9" y="201.5">APPLICATION</text>
<text x="123.1" y="201.6">DO NOT SCALE DRAWING</text>
</g>
<g font-size="2">
<text x="31.5" y="182.9">PROPRIETARY AND CONFIDENTIAL</text>
<text x="119.2" y="180.6">INTERPRET GEOMETRIC</text>
<text x="119.2" y="183.1">TOLERANCING PER:</text>
<text x="27.8" y="186.5">THE INFORMATION CONTAINED IN THIS</text>
<text x="27.8" y="189">DRAWING IS THE SOLE PROPERTY OF</text>
<text x="27.8" y="191.6">TESLA DISK PUMPS. ANY</text>
<text x="119.1" y="186.7">MATERIAL</text>
<text x="27.8" y="194.1">REPRODUCTION IN PART OR AS A WHOLE</text>
<text x="27.8" y="196.6">WITHOUT THE WRITTEN PERMISSION OF</text>
<text x="119.1" y="193.5">FINISH</text>
<text x="27.8" y="199.1">TESLA DISK PUMPS IS</text>
<text x="27.8" y="201.7">PROHIBITED.</text>
</g>
</svg>
